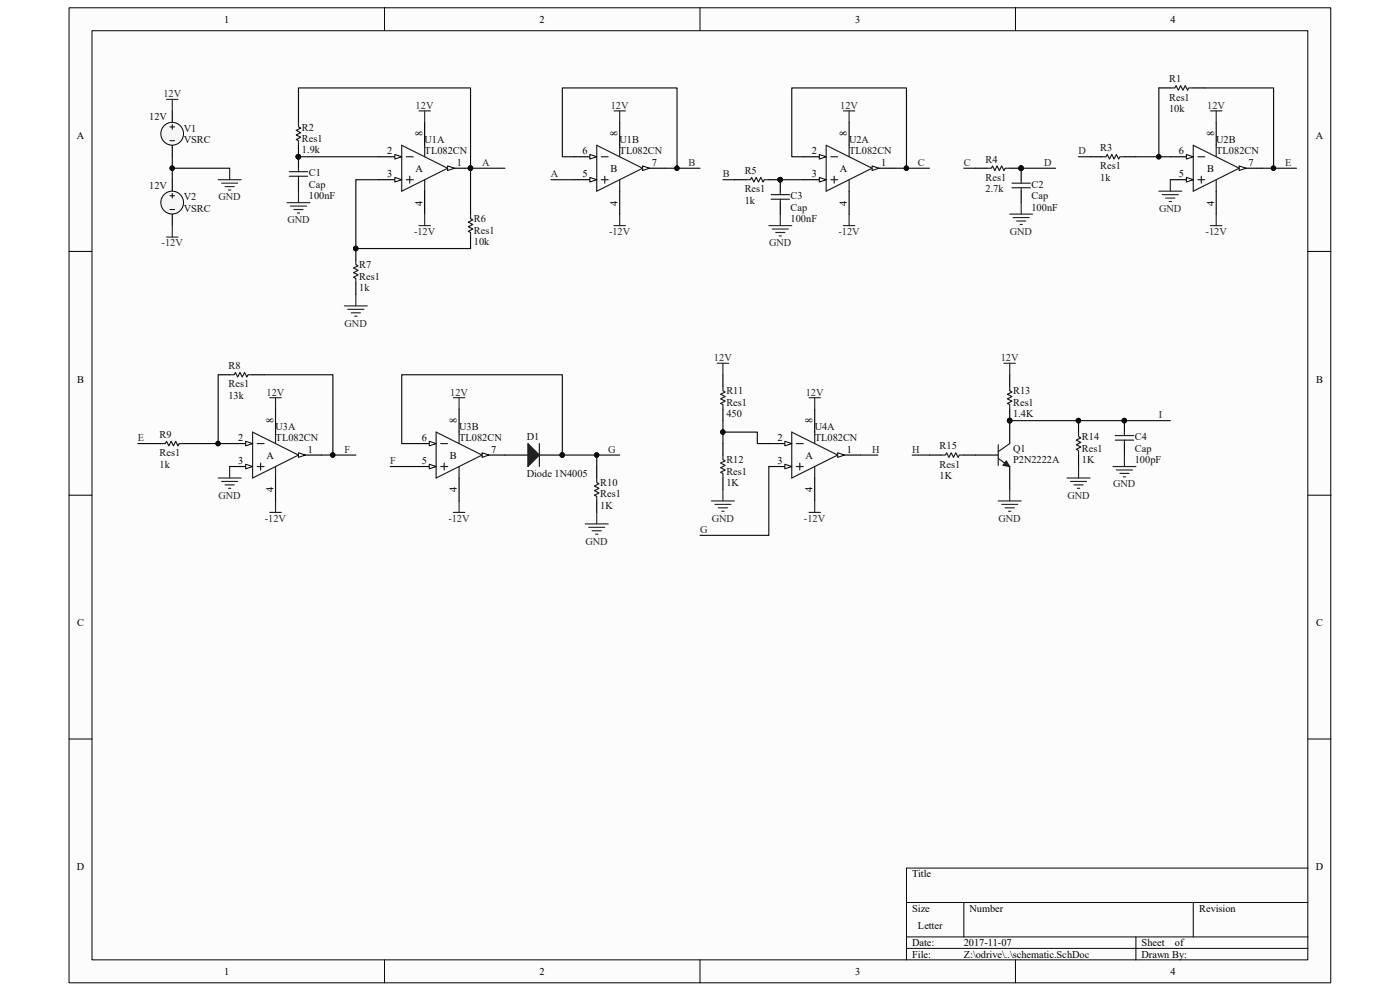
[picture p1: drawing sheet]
<svg xmlns="http://www.w3.org/2000/svg" width="297mm" height="210mm" viewBox="0 0 297 210" stroke-linecap="round" stroke-linejoin="round" font-family="sans-serif">
<path d="M14.7 1.7h267.6v206.8h-267.6z" fill="#fcfcfc"/>
<path d="M14.6 1.7h267.7v206.8h-267.7z" fill="none" stroke="#000" stroke-width=".21"/>
<path d="M19.6 6.6h257.9v197h-257.9z" fill="#fcfcfc"/>
<g fill="none" stroke="#000" stroke-width=".21">
<path d="M19.5 6.5h258v197.1h-258zM81.6 1.6v4.9M148.5 1.6v4.9M215.4 1.6v4.9M14.6 53.3h4.9M277.5 53.3h4.9M14.6 105.1h4.9M277.5 105.1h4.9M14.6 156.8h4.9M277.5 156.8h4.9M192.3 191.5h85.2M192.3 198.8h85.2"/>
<path d="M204.5 191.5v7.3M241 198.8v4.8M253.2 191.5v7.3M277.5 184.2h-85.2v19.4M81.6 203.6v4.9M148.5 203.6v4.9M192.3 201.2h85.2M215.4 203.6v4.9"/>
</g>
<path d="M36.5 23.5v2.5M36.5 30.8v2.5" fill="none" stroke="#000" stroke-width=".24"/>
<circle cx="36.5" cy="28.4" r="2.42" fill="#f5f5f5" stroke="#000" stroke-width=".21"/>
<path d="M36.1 26.9h.9M36.1 29.8h.9M36.5 26.4v1" fill="none" stroke="#000" stroke-width=".21"/>
<path d="M36.5 38.1v2.5M36.5 45.4v2.5" fill="none" stroke="#000" stroke-width=".24"/>
<circle cx="36.5" cy="43" r="2.42" fill="#f5f5f5" stroke="#000" stroke-width=".21"/>
<path d="M36.1 41.5h.9M36.1 44.4h.9M36.5 41v1" fill="none" stroke="#000" stroke-width=".21"/>
<path d="M35.3 21.1h2.5M36.5 21.1v2.4M46.3 38.1h4.9M47 38.9h3.4M47.7 39.6h2M48.7 35.7v2.4M35.3 50.3h2.5M36.5 47.9v2.4M48.5 40.3h.5" fill="none" stroke="#262626" stroke-width=".24"/>
<path d="M80.4 33.3h4.8" fill="none" stroke="#000" stroke-width=".24"/>
<path d="M83.8 32.8l1.4 .5-1.4 .4z" fill="#fcfcfc"/>
<path d="M83.8 32.8l1.4 .5-1.4 .4z" fill="none" stroke="#000" stroke-width=".21"/>
<path d="M80.4 38.1h4.8" fill="none" stroke="#000" stroke-width=".24"/>
<path d="M83.8 37.6l1.4 .5-1.4 .5z" fill="#fcfcfc"/>
<path d="M83.8 37.6l1.4 .5-1.4 .5z" fill="none" stroke="#000" stroke-width=".21"/>
<path d="M95 35.7h4.8" fill="none" stroke="#000" stroke-width=".24"/>
<path d="M95 35.2l1.4 .5-1.4 .5z" fill="#fcfcfc"/>
<path d="M95 35.2l1.4 .5-1.4 .5z" fill="none" stroke="#000" stroke-width=".21"/>
<g fill="#0e0e0e" stroke="#0e0e0e" stroke-width=".21">
<circle cx="99.8" cy="35.7" r=".47"/>
<circle cx="63.3" cy="33.2" r=".47"/>
<circle cx="75.5" cy="52.7" r=".47"/>
</g>
<g fill="none" stroke="#1c1c1c" stroke-width=".24">
<path d="M61.4 36.4h3.9M61.4 37.4h3.9M63.3 26v.9l.5 .3-1 .5 1 .4-1 .5 1 .5-1 .5 .5 .2v1M63.3 35.7v.7M63.3 37.4v.7M85.2 30.8l9.8 4.9-9.8 4.9zM86.2 33.3h1.5M86.2 38.1h1.5M86.9 37.4v1.5M90.1 30.8v2.5M90.1 38.1v2.5M75.5 55.2v.9l.5 .3-1 .5 1 .5-1 .4 1 .5-1 .5 .5 .3v.9"/>
<path d="M99.8 45.4v1l.5 .2-1 .5 1 .5-1 .5 1 .5-1 .5 .5 .2v1"/>
</g>
<path d="M63.3 23.5v2.5M63.3 30.8v4.9M63.3 38.1v2.5M90.1 26v4.8M170.4 33.3h4.9M75.5 52.7v2.5M90.1 40.6v4.8M99.8 43v2.4M99.8 50.3v2.4M75.5 60v2.5" fill="none" stroke="#000" stroke-width=".24"/>
<g fill="none" stroke="#262626" stroke-width=".24">
<path d="M88.9 23.5h2.4M90.1 23.5v2.5M130.2 23.5h2.5M131.5 23.5v2.5M178.9 23.5h2.5M180.1 23.5v2.5M60.9 43h4.9M61.6 43.7h3.4M62.3 44.4h2M63.1 45.2h.5M63.3 40.6v2.4M88.9 47.9h2.4"/>
<path d="M90.1 45.4v2.5M130.2 47.9h2.5M131.5 45.4v2.5M178.9 47.9h2.5M180.1 45.4v2.5M73.1 64.9h4.8M73.8 65.6h3.4M74.5 66.4h2M75.2 67.1h.5M75.5 62.5v2.4"/>
</g>
<path d="M173.8 32.8l1.5 .5-1.5 .4z" fill="#fcfcfc"/>
<path d="M173.8 32.8l1.5 .5-1.5 .4z" fill="none" stroke="#000" stroke-width=".21"/>
<path d="M170.4 38.1h4.9" fill="none" stroke="#000" stroke-width=".24"/>
<path d="M173.8 37.6l1.5 .5-1.5 .5z" fill="#fcfcfc"/>
<path d="M173.8 37.6l1.5 .5-1.5 .5z" fill="none" stroke="#000" stroke-width=".21"/>
<path d="M185 35.7h4.9" fill="none" stroke="#000" stroke-width=".24"/>
<path d="M185 35.2l1.5 .5-1.5 .5z" fill="#fcfcfc"/>
<path d="M185 35.2l1.5 .5-1.5 .5z" fill="none" stroke="#000" stroke-width=".21"/>
<g fill="none" stroke="#1c1c1c" stroke-width=".24">
<path d="M158.2 38.1h1l.3-.5 .4 1 .5-1 .5 1 .5-1 .5 1 .2-.5h1M175.3 30.8l9.7 4.9-9.7 4.9zM176.2 33.3h1.5M176.2 38.1h1.5M177 37.4v1.5M180.1 30.8v2.5M180.1 38.1v2.5M209.3 35.7h1l.3-.5 .4 1 .5-1 .5 1 .5-1 .5 1 .2-.5h1M214.7 38.9h3.9M214.7 39.8h3.9M216.6 38.1v.8M216.6 39.8v.8"/>
<path d="M163.6 41.3h3.9M163.6 42.3h3.9M165.5 40.6v.7M165.5 42.3v.7"/>
</g>
<path d="M155.8 38.1h2.4M163.1 38.1h2.4v2.5M180.1 26v4.8M206.9 35.7h2.4M214.2 35.7h2.4v2.4M248.3 38.1h4.9M165.5 43v2.4M180.1 40.6v4.8M216.6 40.6v2.4" fill="none" stroke="#000" stroke-width=".24"/>
<g fill="#0e0e0e" stroke="#0e0e0e" stroke-width=".21">
<circle cx="165.5" cy="38.1" r=".47"/>
<circle cx="216.6" cy="35.7" r=".47"/>
</g>
<path d="M163.1 47.9h4.9M163.8 48.6h3.4M164.6 49.3h1.9M165.3 50h.5M165.5 45.4v2.5M214.2 45.4h4.9M214.9 46.2h3.5M215.7 46.9h1.9M216.4 47.6h.5M216.6 43v2.4" fill="none" stroke="#262626" stroke-width=".24"/>
<path d="M251.7 37.6l1.5 .5-1.5 .5z" fill="#fcfcfc"/>
<path d="M251.7 37.6l1.5 .5-1.5 .5z" fill="none" stroke="#000" stroke-width=".21"/>
<path d="M248.3 33.3h4.9" fill="none" stroke="#000" stroke-width=".24"/>
<path d="M251.7 32.8l1.5 .5-1.5 .4z" fill="#fcfcfc"/>
<path d="M251.7 32.8l1.5 .5-1.5 .4z" fill="none" stroke="#000" stroke-width=".21"/>
<path d="M262.9 35.7h4.9" fill="none" stroke="#000" stroke-width=".24"/>
<path d="M262.9 35.2l1.4 .5-1.4 .5z" fill="#fcfcfc"/>
<path d="M262.9 35.2l1.4 .5-1.4 .5z" fill="none" stroke="#000" stroke-width=".21"/>
<path d="M248.3 18.7h1l.2-.5 .5 .9 .5-.9 .5 .9 .4-.9 .5 .9 .3-.4h1M233.7 33.3h1l.2-.5 .5 .9 .5-.9 .5 .9 .4-.9 .5 .9 .3-.4h.9M253.2 30.8l9.7 4.9-9.7 4.9zM254.1 33.3h1.5M254.1 38.1h1.5M254.9 37.4v1.5M258 30.8v2.5M258 38.1v2.5" fill="none" stroke="#1c1c1c" stroke-width=".24"/>
<path d="M245.9 18.7h2.4M253.2 18.7h2.4M121.7 38.1h4.9M231.2 33.3h2.5M238.5 33.3h2.5M258 26v4.8M258 40.6v4.8" fill="none" stroke="#000" stroke-width=".24"/>
<path d="M248.3 38.1v2.5M256.8 23.5h2.4M258 23.5v2.5M245.9 40.6h4.8M246.6 41.3h3.4M247.3 42h2M248 42.7h.5M256.8 47.9h2.4M258 45.4v2.5" fill="none" stroke="#262626" stroke-width=".24"/>
<path d="M125.1 37.6l1.5 .5-1.5 .5z" fill="#fcfcfc"/>
<path d="M125.1 37.6l1.5 .5-1.5 .5z" fill="none" stroke="#000" stroke-width=".21"/>
<path d="M121.7 33.3h4.9" fill="none" stroke="#000" stroke-width=".24"/>
<path d="M125.1 32.8l1.5 .5-1.5 .4z" fill="#fcfcfc"/>
<path d="M125.1 32.8l1.5 .5-1.5 .4z" fill="none" stroke="#000" stroke-width=".21"/>
<path d="M136.3 35.7h4.9" fill="none" stroke="#000" stroke-width=".24"/>
<path d="M136.3 35.2l1.5 .5-1.5 .5z" fill="#fcfcfc"/>
<path d="M136.3 35.2l1.5 .5-1.5 .5z" fill="none" stroke="#000" stroke-width=".21"/>
<path d="M126.6 30.8l9.7 4.9-9.7 4.9zM127.6 33.3h1.4M127.6 38.1h1.4M128.3 37.4v1.5M131.5 30.8v2.5M131.5 38.1v2.5M48.7 79.5h1l.2-.5 .5 1 .5-1 .5 1 .5-1 .5 1 .2-.5h1M34.1 94.1h1l.2-.5 .5 1 .5-1 .5 1 .5-1 .5 1 .2-.5h1" fill="none" stroke="#1c1c1c" stroke-width=".24"/>
<path d="M131.5 26v4.8M131.5 40.6v4.8M46.3 79.5h2.4M53.6 79.5h2.4M31.7 94.1h2.4M39 94.1h2.4M48.7 94.1h4.9" fill="none" stroke="#000" stroke-width=".24"/>
<path d="M48.7 99v2.4M57.2 84.4h2.5M58.5 84.4v2.4M46.3 101.4h4.9M47 102.1h3.4M47.7 102.9h2M48.5 103.6h.5M57.2 108.7h2.5M58.5 106.3v2.4" fill="none" stroke="#262626" stroke-width=".24"/>
<path d="M52.1 93.6l1.5 .5-1.5 .5z" fill="#fcfcfc"/>
<path d="M52.1 93.6l1.5 .5-1.5 .5z" fill="none" stroke="#000" stroke-width=".21"/>
<path d="M48.7 99h4.9" fill="none" stroke="#000" stroke-width=".24"/>
<path d="M52.1 98.5l1.5 .5-1.5 .5z" fill="#fcfcfc"/>
<path d="M52.1 98.5l1.5 .5-1.5 .5z" fill="none" stroke="#000" stroke-width=".21"/>
<path d="M63.3 96.5h4.9" fill="none" stroke="#000" stroke-width=".24"/>
<path d="M63.3 96l1.5 .5-1.5 .5z" fill="#fcfcfc"/>
<path d="M63.3 96l1.5 .5-1.5 .5z" fill="none" stroke="#000" stroke-width=".21"/>
<path d="M53.6 91.7l9.7 4.8-9.7 4.9zM54.6 94.1h1.4M54.6 99h1.4M55.3 98.2v1.5M58.5 91.7v2.4M58.5 99v2.4" fill="none" stroke="#1c1c1c" stroke-width=".24"/>
<path d="M58.5 86.8v4.9M107.1 96.5h4.9M114.4 96.5h4.9M58.5 101.4v4.9" fill="none" stroke="#000" stroke-width=".24"/>
<path d="M96.2 84.4h2.4M97.4 84.4v2.4M96.2 108.7h2.4M97.4 106.3v2.4" fill="none" stroke="#262626" stroke-width=".24"/>
<circle cx="119.3" cy="96.5" r=".47" fill="#0e0e0e" stroke="#0e0e0e" stroke-width=".21"/>
<path d="M112 94.1l2.4 2.4-2.4 2.5z" fill="#1c1c1c"/>
<path d="M112 94.1l2.4 2.4-2.4 2.5zM114.4 94.1v4.9M126.6 101.4v1l.5 .2-1 .5 1 .5-1 .5 1 .5-1 .5 .5 .2v1" fill="none" stroke="#1c1c1c" stroke-width=".24"/>
<circle cx="119.3" cy="96.5" r=".47" fill="#0e0e0e" stroke="#0e0e0e" stroke-width=".21"/>
<path d="M87.7 99h4.8M126.6 99v2.4M126.6 106.3v2.4" fill="none" stroke="#000" stroke-width=".24"/>
<path d="M124.2 111.1h4.8M124.9 111.9h3.4M125.6 112.6h2M126.4 113.3h.4M126.6 108.7v2.4" fill="none" stroke="#262626" stroke-width=".24"/>
<path d="M91.1 98.5l1.4 .5-1.4 .5z" fill="#fcfcfc"/>
<path d="M91.1 98.5l1.4 .5-1.4 .5z" fill="none" stroke="#000" stroke-width=".21"/>
<path d="M87.7 94.1h4.8" fill="none" stroke="#000" stroke-width=".24"/>
<path d="M91.1 93.6l1.4 .5-1.4 .5z" fill="#fcfcfc"/>
<path d="M91.1 93.6l1.4 .5-1.4 .5z" fill="none" stroke="#000" stroke-width=".21"/>
<path d="M102.3 96.5h4.8" fill="none" stroke="#000" stroke-width=".24"/>
<path d="M102.3 96l1.4 .5-1.4 .5z" fill="#fcfcfc"/>
<path d="M102.3 96l1.4 .5-1.4 .5z" fill="none" stroke="#000" stroke-width=".21"/>
<path d="M92.5 91.7l9.8 4.8-9.8 4.9zM93.5 94.1h1.5M93.5 99h1.5M94.2 98.2v1.5M97.4 91.7v2.4M97.4 99v2.4" fill="none" stroke="#1c1c1c" stroke-width=".24"/>
<path d="M97.4 86.8v4.9M163.1 94.1h4.9M97.4 101.4v4.9" fill="none" stroke="#000" stroke-width=".24"/>
<path d="M166.5 93.6l1.5 .5-1.5 .5z" fill="#fcfcfc"/>
<path d="M166.5 93.6l1.5 .5-1.5 .5z" fill="none" stroke="#000" stroke-width=".21"/>
<path d="M163.1 99h4.9" fill="none" stroke="#000" stroke-width=".24"/>
<path d="M166.5 98.5l1.5 .5-1.5 .5z" fill="#fcfcfc"/>
<path d="M166.5 98.5l1.5 .5-1.5 .5z" fill="none" stroke="#000" stroke-width=".21"/>
<path d="M177.7 96.5h4.9" fill="none" stroke="#000" stroke-width=".24"/>
<path d="M177.7 96l1.5 .5-1.5 .5z" fill="#fcfcfc"/>
<path d="M177.7 96l1.5 .5-1.5 .5z" fill="none" stroke="#000" stroke-width=".21"/>
<g fill="none" stroke="#1c1c1c" stroke-width=".24">
<path d="M153.4 81.9v1l.5 .3-1 .4 1 .5-1 .5 1 .5-1 .5 .5 .2v1M153.4 96.5v1l.5 .3-1 .4 1 .5-1 .5 1 .5-1 .5 .5 .2v1M168 91.7l9.7 4.8-9.7 4.9zM168.9 94.1h1.5M168.9 99h1.5M169.7 98.2v1.5M172.8 91.7v2.4M172.8 99v2.4M199.6 96.5h1l.2-.5 .5 1 .5-1 .5 1 .5-1 .5 1 .2-.5h1M211.8 97.3l2.4 1.7M211.8 94.3v4.4M214.2 81.9v1l.5 .3-1 .4 1 .5-1 .5 1 .5-1 .5 .5 .2v1"/>
<path d="M214.2 94.1l-2.4 1.7M228.8 91.7v.9l.5 .3-1 .5 1 .5-1 .4 1 .5-1 .5 .5 .3v.9"/>
</g>
<g fill="none" stroke="#000" stroke-width=".24">
<path d="M153.4 79.5v2.4M214.2 79.5v2.4M153.4 86.8v2.4M153.4 94.1v2.4M172.8 86.8v4.9M197.2 96.5h2.4M204.5 96.5h7.3M214.2 86.8v7.3M214.2 99v4.8M228.8 89.2v2.5M228.8 96.5v2.5M153.4 101.4v2.4"/>
<path d="M172.8 101.4v4.9"/>
</g>
<path d="M152.2 77.1h2.4M153.4 77.1v2.4M171.6 84.4h2.5M172.8 84.4v2.4M150.9 106.3h4.9M151.7 107h3.4M152.4 107.7h1.9M153.1 108.5h.5M153.4 103.8v2.5M171.6 108.7h2.5M172.8 106.3v2.4" fill="none" stroke="#262626" stroke-width=".24"/>
<g fill="#0e0e0e" stroke="#0e0e0e" stroke-width=".21">
<circle cx="214.2" cy="89.2" r=".47"/>
<circle cx="228.8" cy="89.2" r=".47"/>
</g>
<path d="M213.5 97.8l.7 1.2-1.4-.3z" fill="#1c1c1c"/>
<path d="M213.5 97.8l.7 1.2-1.4-.3z" fill="none" stroke="#1c1c1c" stroke-width=".21"/>
<g fill="#0e0e0e" stroke="#0e0e0e" stroke-width=".21">
<circle cx="214.2" cy="89.2" r=".47"/>
<circle cx="238.5" cy="89.2" r=".47"/>
<circle cx="36.5" cy="35.7" r=".47"/>
<circle cx="63.3" cy="33.2" r=".47"/>
<circle cx="75.5" cy="52.7" r=".47"/>
<circle cx="99.8" cy="35.7" r=".47"/>
<circle cx="143.6" cy="35.7" r=".47"/>
<circle cx="192.3" cy="35.7" r=".47"/>
<circle cx="165.5" cy="38.1" r=".47"/>
<circle cx="216.6" cy="35.7" r=".47"/>
<circle cx="270.2" cy="35.7" r=".47"/>
<circle cx="245.8" cy="33.2" r=".47"/>
<circle cx="70.6" cy="96.5" r=".47"/>
<circle cx="46.3" cy="94.1" r=".47"/>
<circle cx="119.3" cy="96.5" r=".47"/>
<circle cx="126.6" cy="96.5" r=".47"/>
<circle cx="153.3" cy="91.7" r=".47"/>
<circle cx="228.8" cy="89.2" r=".47"/>
</g>
<g fill="none" stroke="#262626" stroke-width=".24">
<path d="M213 77.1h2.4M214.2 77.1v2.4M228.8 99v2.4M236.1 99h4.9M236.8 99.7h3.5M238.5 96.5v2.5M211.8 106.3h4.8M212.5 107h3.4M213.2 107.7h2M214 108.5h.5M214.2 103.8v2.5M226.4 101.4h4.8"/>
<path d="M227.1 102.1h3.4M227.8 102.9h2M228.6 103.6h.5M237.6 100.4h1.9M238.3 101.2h.5"/>
</g>
<path d="M238.5 89.2v2.5M238.5 94.1v2.4" fill="none" stroke="#000" stroke-width=".24"/>
<path d="M236.6 92.4h3.9M236.6 93.4h3.9M238.5 91.7v.7M238.5 93.4v.7" fill="none" stroke="#1c1c1c" stroke-width=".24"/>
<g fill="none" stroke="#0e0e0e" stroke-width=".24">
<path d="M245.9 18.7v14.6h2.4M255.6 18.7h14.6v17M36.5 33.3v4.8M36.5 35.7h12.2M63.3 23.5v-4.8h36.5v24.3M63.3 33.3h17.1M80.4 38.1h-4.9v14.6h24.3M99.8 35.7h7.3M116.9 38.1h4.8M121.7 33.3h-2.4v-14.6h24.3v17M141.2 35.7h7.3M153.4 38.1h2.4"/>
<path d="M165.5 38.1h4.9M170.4 33.3h-2.4v-14.6h24.3v17M189.9 35.7h7.3M204.5 35.7h2.4M216.6 35.7h7.3M228.8 33.3h2.4M241 33.3h4.9M267.8 35.7h7.3M46.3 79.5v14.6h2.4M56 79.5h14.6v17M29.2 94.1h2.5M41.4 94.1h4.9"/>
<path d="M68.2 96.5h7.3M82.8 99h4.9M87.7 94.1h-2.5v-14.6h34.1v17h12.2M126.6 96.5v2.5M153.4 89.2v4.9M153.4 91.7h7.3v2.4h2.4M163.1 99v14.6h-14.6M182.6 96.5h3.6M193.5 96.5h3.7M214.2 89.2h34.1"/>
</g>
<g font-size="2.2">
<text x="47.6" y="4.8">1</text>
<text x="114.5" y="4.8">2</text>
<text x="181.4" y="4.8">3</text>
<text x="248.3" y="4.8">4</text>
<text x="16.3" y="29.4">A</text>
<text x="89.6" y="28.9" transform="rotate(-90 89.6 28.9)">8</text>
<text x="131" y="28.9" transform="rotate(-90 131 28.9)">8</text>
<text x="179.7" y="28.9" transform="rotate(-90 179.7 28.9)">8</text>
<text x="257.6" y="28.9" transform="rotate(-90 257.6 28.9)">8</text>
<text x="279.1" y="29.4">A</text>
<text x="82.2" y="32.8">2</text>
<text x="96.9" y="35.2">1</text>
<text x="123.6" y="32.8">6</text>
<text x="138.3" y="35.2">7</text>
<text x="172.2" y="32.8">2</text>
<text x="186.9" y="35.2">1</text>
<text x="250.1" y="32.8">6</text>
<text x="264.8" y="35.2">7</text>
<text x="82.2" y="37.6">3</text>
<text x="88.1" y="36.4">A</text>
<text x="123.6" y="37.6">5</text>
<text x="129.5" y="36.4">B</text>
<text x="172.2" y="37.6">3</text>
<text x="178.2" y="36.4">A</text>
<text x="250.1" y="37.6">5</text>
<text x="256.1" y="36.4">B</text>
<text x="89.6" y="43.6" transform="rotate(-90 89.6 43.6)">4</text>
<text x="131" y="43.6" transform="rotate(-90 131 43.6)">4</text>
<text x="179.7" y="43.6" transform="rotate(-90 179.7 43.6)">4</text>
<text x="257.6" y="43.6" transform="rotate(-90 257.6 43.6)">4</text>
<text x="16.3" y="81.2">B</text>
<text x="279.2" y="81.2">B</text>
<text x="58" y="89.7" transform="rotate(-90 58 89.7)">8</text>
<text x="96.9" y="89.7" transform="rotate(-90 96.9 89.7)">8</text>
<text x="172.4" y="89.7" transform="rotate(-90 172.4 89.7)">8</text>
<text x="50.5" y="93.6">2</text>
<text x="89.5" y="93.6">6</text>
<text x="164.9" y="93.6">2</text>
<text x="50.5" y="98.5">3</text>
<text x="56.5" y="97.3">A</text>
<text x="65.3" y="96.1">1</text>
<text x="89.5" y="98.5">5</text>
<text x="95.5" y="97.3">B</text>
<text x="104.2" y="96.1">7</text>
<text x="164.9" y="98.5">3</text>
<text x="170.9" y="97.3">A</text>
<text x="179.7" y="96.1">1</text>
<text x="58" y="104.4" transform="rotate(-90 58 104.4)">4</text>
<text x="96.9" y="104.4" transform="rotate(-90 96.9 104.4)">4</text>
<text x="172.4" y="104.4" transform="rotate(-90 172.4 104.4)">4</text>
<text x="16.3" y="132.9">C</text>
<text x="279.2" y="132.9">C</text>
<text x="16.3" y="184.6">D</text>
<text x="279.1" y="184.6">D</text>
<text x="193.5" y="186.1">Title</text>
<text x="193.5" y="193.4">Size</text>
<text x="194.7" y="197.1">Letter</text>
<text x="205.7" y="193.4">Number</text>
<text x="254.4" y="193.4">Revision</text>
<text x="193.5" y="200.7">Date:</text>
<text x="193.5" y="203.2">File:</text>
<text x="204.5" y="200.7">2017-11-07</text>
<text x="204.5" y="203.2">Z:\odrive\..\schematic.SchDoc</text>
<text x="242.2" y="200.7">Sheet</text>
<text x="242.2" y="203.2">Drawn By:</text>
<text x="249.2" y="200.7">of</text>
<text x="47.6" y="206.8">1</text>
<text x="114.5" y="206.8">2</text>
<text x="181.4" y="206.8">3</text>
<text x="248.3" y="206.8">4</text>
</g>
<g font-size="2.2" fill="#0e0e0e">
<text x="248" y="17.4">R1</text>
<text x="248" y="23.8">10k</text>
<text x="248" y="21.3">Res1</text>
<text x="31.7" y="25.5">12V</text>
<text x="39" y="27.9">V1</text>
<text x="64.1" y="27.7">R2</text>
<text x="39" y="30.4">VSRC</text>
<text x="64.1" y="32.6">1.9k</text>
<text x="64.1" y="30.1">Res1</text>
<text x="90.1" y="30.4">U1A</text>
<text x="90.1" y="32.8">TL082CN</text>
<text x="131.4" y="30.4">U1B</text>
<text x="131.4" y="32.8">TL082CN</text>
<text x="180.1" y="30.4">U2A</text>
<text x="180.1" y="32.8">TL082CN</text>
<text x="209.1" y="34.5">R4</text>
<text x="233.4" y="32">R3</text>
<text x="233.4" y="35.9">Res1</text>
<text x="258" y="30.4">U2B</text>
<text x="258" y="32.8">TL082CN</text>
<text x="31.7" y="40.1">12V</text>
<text x="65.5" y="37.4">C1</text>
<text x="65.5" y="39.8">Cap</text>
<text x="158" y="36.9">R5</text>
<text x="158" y="40.8">Res1</text>
<text x="209.1" y="40.8">2.7k</text>
<text x="209.1" y="38.4">Res1</text>
<text x="218.8" y="39.8">C2</text>
<text x="233.4" y="38.4">1k</text>
<text x="39" y="42.5">V2</text>
<text x="39" y="45">VSRC</text>
<text x="65.5" y="42.3">100nF</text>
<text x="100.5" y="47.2">R6</text>
<text x="158" y="43.3">1k</text>
<text x="167.7" y="47.2">100nF</text>
<text x="167.7" y="42.3">C3</text>
<text x="167.7" y="44.7">Cap</text>
<text x="218.8" y="44.7">100nF</text>
<text x="218.8" y="42.3">Cap</text>
<text x="100.5" y="52">10k</text>
<text x="100.5" y="49.6">Res1</text>
<text x="76.2" y="56.9">R7</text>
<text x="76.2" y="59.3">Res1</text>
<text x="76.2" y="61.7">1k</text>
<text x="48.5" y="78.3">R8</text>
<text x="48.5" y="82.2">Res1</text>
<text x="154.1" y="83.7">R11</text>
<text x="214.9" y="83.7">R13</text>
<text x="48.5" y="84.6">13k</text>
<text x="154.1" y="88.5">450</text>
<text x="154.1" y="86.1">Res1</text>
<text x="214.9" y="88.5">1.4K</text>
<text x="214.9" y="86.1">Res1</text>
<text x="33.9" y="92.9">R9</text>
<text x="58.5" y="91.2">U3A</text>
<text x="58.5" y="93.6">TL082CN</text>
<text x="97.4" y="91.2">U3B</text>
<text x="97.4" y="93.6">TL082CN</text>
<text x="111.8" y="93.4">D1</text>
<text x="172.8" y="91.2">U4A</text>
<text x="172.8" y="93.6">TL082CN</text>
<text x="199.3" y="95.3">R15</text>
<text x="214.9" y="95.8">Q1</text>
<text x="229.5" y="93.4">R14</text>
<text x="229.5" y="95.8">Res1</text>
<text x="240.7" y="93.4">C4</text>
<text x="240.7" y="95.8">Cap</text>
<text x="33.9" y="99.2">1k</text>
<text x="33.9" y="96.8">Res1</text>
<text x="111.8" y="101.2">Diode 1N4005</text>
<text x="154.1" y="98.3">R12</text>
<text x="154.1" y="100.7">Res1</text>
<text x="199.3" y="101.6">1K</text>
<text x="199.3" y="99.2">Res1</text>
<text x="214.9" y="98.3">P2N2222A</text>
<text x="229.5" y="98.3">1K</text>
<text x="240.7" y="98.3">100pF</text>
<text x="127.3" y="108">1K</text>
<text x="127.3" y="103.1">R10</text>
<text x="127.3" y="105.5">Res1</text>
<text x="154.1" y="103.1">1K</text>
</g>
<g font-size="2.2" fill="#262626">
<text x="34.7" y="20.6">12V</text>
<text x="88.2" y="23">12V</text>
<text x="129.6" y="23">12V</text>
<text x="178.3" y="23">12V</text>
<text x="256.1" y="23">12V</text>
<text x="102.3" y="35.2">A</text>
<text x="146" y="35.2">B</text>
<text x="194.7" y="35.2">C</text>
<text x="204.5" y="35.2">C</text>
<text x="221.5" y="35.2">D</text>
<text x="228.8" y="32.8">D</text>
<text x="272.6" y="35.2">E</text>
<text x="116.9" y="37.6">A</text>
<text x="153.4" y="37.6">B</text>
<text x="46.4" y="42.5">GND</text>
<text x="61" y="47.4">GND</text>
<text x="245.9" y="45">GND</text>
<text x="34.3" y="52.2">-12V</text>
<text x="87.8" y="49.8">-12V</text>
<text x="129.2" y="49.8">-12V</text>
<text x="163.2" y="52.2">GND</text>
<text x="177.9" y="49.8">-12V</text>
<text x="214.2" y="49.8">GND</text>
<text x="255.8" y="49.8">-12V</text>
<text x="73.1" y="69.3">GND</text>
<text x="151.5" y="76.6">12V</text>
<text x="212.3" y="76.6">12V</text>
<text x="56.6" y="83.9">12V</text>
<text x="95.5" y="83.9">12V</text>
<text x="170.9" y="83.9">12V</text>
<text x="245.8" y="88.8">I</text>
<text x="29.3" y="93.6">E</text>
<text x="73.1" y="96.1">F</text>
<text x="82.8" y="98.5">F</text>
<text x="129" y="96.1">G</text>
<text x="185" y="96.1">H</text>
<text x="193.5" y="96.1">H</text>
<text x="46.4" y="105.8">GND</text>
<text x="226.4" y="105.8">GND</text>
<text x="236.2" y="103.4">GND</text>
<text x="56.2" y="110.7">-12V</text>
<text x="95.1" y="110.7">-12V</text>
<text x="148.5" y="113.1">G</text>
<text x="151" y="110.7">GND</text>
<text x="170.6" y="110.7">-12V</text>
<text x="211.8" y="110.7">GND</text>
<text x="124.2" y="115.5">GND</text>
</g>
</svg>
